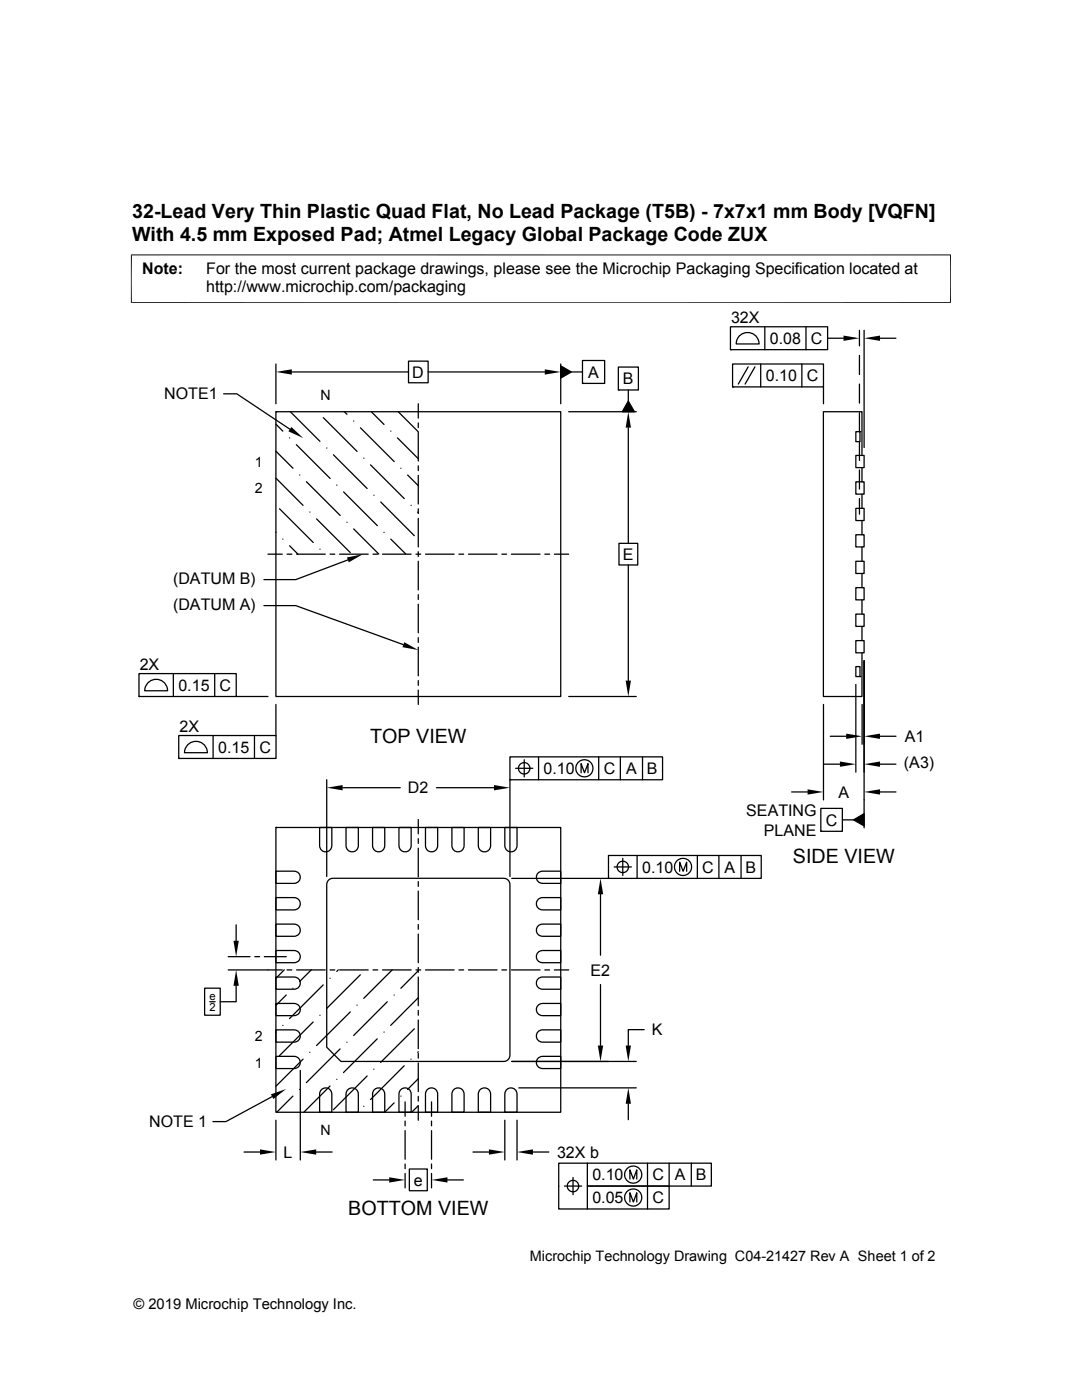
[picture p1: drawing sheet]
<svg xmlns="http://www.w3.org/2000/svg" width="216mm" height="279mm" viewBox="0 0 216 279" stroke-linecap="round" stroke-linejoin="round" font-family="sans-serif">
<g fill="none" stroke="#000" stroke-width=".25">
<path d="M44.6 78.6h2.6l10.6 7.1M55.1 72.6v8M58.2 74.2h23.3M81.5 72.1h3.9v4.3h-3.9zM85.4 74.2h23.3M111.9 73l2.1 1.2-2.1 1.3zM111.9 72.6v8M114 74.2h2.2M116.2 71.9h4.4v4.6h-4.4zM116.2 76.5h.1M123.4 73.3h4v4.5h-4zM123.4 77.8h.1"/>
<path d="M125.4 77.8v2.3M145.8 65.2h19.3v4.6h-19.3zM145.8 69.8h.1M146.2 72.6h18.1v4.6h-18.1zM146.2 77.2h.1M147.6 66.9a2.3 2.3 0 0 1 2.5-.3 2.3 2.3 0 0 1 1.4 2h-4.6l.3-1.1zM149.3 73.2l-2 3.4M150.6 73.2l-1.9 3.4M151.8 72.6v4.6M152.6 65.2v4.6M160 72.6v4.6M160.8 65.2v4.6"/>
<path d="M164.3 77.2v3.4M165.1 67.5h3.2M171.5 65.9v3.1M171.5 70.9v3.8M171.5 76.6v3.9M172.4 65.9v23.4M175.6 67.5h3.2M55.1 82.2h56.8v56.8h-56.8zM55.1 82.2h.1M55.1 95.4l5.4 5.5M55.1 90l3.4 3.5M55.1 84.6l1.3 1.4"/>
<path d="M57.8 87.4h.1M57.9 82.2l5.9 5.9M59.1 88.8l6.8 6.7M59.8 94.8h.1M61.2 96.1l6.7 6.8M64.5 83.4l6.7 6.7M65.2 89.4h.1M66.5 90.8l6.8 6.7M67.2 96.8h.1M68.6 98.2l6.7 6.7M68.7 82.2l.5 .5M70.6 84h.1"/>
<path d="M71.9 85.4l6.8 6.7M72.6 91.4h.1M73.9 92.8l6.8 6.7M74.1 82.2l2.5 2.5M74.6 98.8h.1M78 86h.1M79.3 87.4l4.2 4.1M79.5 82.2l4 4M80 93.5h.1M81.3 94.8l2.2 2.1M83.5 80.6v2.8M83.5 84.4v.9"/>
<path d="M83.5 86.3v5.7M83.5 93v.9M83.5 94.9v5.7M113.5 82.2h13.5M125.4 85.3v23.1M125.4 80.1l1.2 2.1h-2.4zM170.8 96.2h1.6v2.4h-1.6zM170.8 90.9h1.6v2.4h-1.6zM170.8 86.1h.8v2h-.8zM171.5 82.4v3.8M171.5 88.1v3.8M171.5 93.8v3.8"/>
<path d="M171.5 99.5v3.1M171.6 86.1h.1M172 90.9v-8.7h-7.7v56.8h7.7v-8.7M172 93.3v2.9M172 98.6v2.9M53.5 110.6h2.8M55.1 106.2h.1M55.8 101.5l6.7 6.8M56.4 107.6h.1M57.3 110.6h.9M57.8 108.9l1.6 1.7M59.2 110.6h5.7"/>
<path d="M61.8 102.2h.1M63.2 103.5l6.7 6.8M63.8 109.6h.1M65.8 110.6h1M67.8 110.6h5.7M69.2 104.2h.1M69.4 111.7l-10.4 4h-6.3M70.6 105.6l5 5M74.4 110.6h1M76 100.2l6.7 6.7M76.3 110.6h5.7M76.6 106.2h.1"/>
<path d="M78 107.6l3 3M82 100.9h.1M83 110.6h.9M83.4 102.2l.1 .1M83.5 101.5v1M83.5 103.4v5.8M83.5 110.1v1M83.5 112v5.7M83.5 118.7v.9M84.9 110.6h5.7M91.6 110.6h.9M93.5 110.6h5.7"/>
<path d="M100.1 110.6h1M102 110.6h5.8M108.7 110.6h1M110.6 110.6h2.9M123.5 108.4h3.8v4.4h-3.8zM125.4 112.8v23M170.8 117.3h1.6v2.4h-1.6zM170.8 112h1.6v2.4h-1.6zM170.8 106.7h1.6v2.5h-1.6zM170.8 101.5h1.6v2.4h-1.6zM172 103.9v2.8M172 109.2v2.8"/>
<path d="M172 114.4v2.9M172 119.7v2.9M27.7 134.4h19.4v4.6h-19.4zM27.7 139h.1M29.7 136.1a2.28 2.28 0 0 1 2.4-.3 2.28 2.28 0 0 1 1.3 2.1h-4.5l.3-1.2zM34.6 134.4v4.6M42.8 134.4v4.6M47.1 139h6.4M52.7 120.9h6.3l21.5 7.8M83.5 120.6v5.7M83.5 127.3v.9M83.5 129.2v5.7"/>
<path d="M83.5 135.8v1M83.5 137.7v2.9M113.5 139h13.5M170.8 136.6v17.5M170.8 127.8h1.6v2.5h-1.6zM170.8 122.6h1.6v2.4h-1.6zM170.8 133h.8v2h-.8zM171.6 135h.1M172 125v2.8M172.4 131.9v33.3M35.7 146.8h19.4v4.6h-19.4zM35.7 151.4h.1"/>
<path d="M37.6 148.5a2.28 2.28 0 0 1 2.4-.4 2.28 2.28 0 0 1 1.4 2.1h-4.6l.4-1.2zM42.5 146.8v4.6M50.8 146.8v4.6M55.1 140.6v6.2M65.2 155.6v19.3M68.4 157.2h11.5M87.1 157.2h11.5M101.7 151h30.5v4.6h-30.5zM101.7 155.6h.1M101.7 155.6v19.3M102.9 153.3h3.4M104.6 151.6v3.4"/>
<path d="M107.5 151v4.6M116 154.2v-1.8l.6 1.8 .7-1.8v1.8M119.5 151v4.6M123.8 151v4.6M128.2 151v4.6M158 158.1h3.1M164.3 140.6v19M164.4 152.5h3.2M165.7 146.9h3.1M172 140.6v7.9M175.6 152.5h3.2M175.6 146.9h3.2"/>
<path d="M175.6 158.1h3.2M55.1 165.1h56.8v56.9h-56.8zM55.1 165.1h.1M55.1 173.9h3.6a1.22 1.22 0 0 1 1.2 1.2 1.22 1.22 0 0 1-1.2 1.2h-3.6zM55.1 179.1h3.6a1.23 1.23 0 0 1 1.2 1.3 1.23 1.23 0 0 1-1.2 1.2h-3.6zM63.8 165.1h2.4v3.7a1.22 1.22 0 0 1-1.2 1.2 1.22 1.22 0 0 1-1.2-1.2zM65.6 175.6l.8-.3h34.1a1.23 1.23 0 0 1 1.2 1.2v34.1a1.23 1.23 0 0 1-1.2 1.2h-32.5l-2.8-2.8v-32.5zM69 165.1h2.5v3.7a1.23 1.23 0 0 1-1.2 1.2 1.23 1.23 0 0 1-1.3-1.2zM74.3 165.1h2.5v3.7a1.22 1.22 0 0 1-1.2 1.2 1.22 1.22 0 0 1-1.3-1.2zM79.6 165.1h2.4v3.7a1.22 1.22 0 0 1-1.2 1.2 1.22 1.22 0 0 1-1.2-1.2zM83.5 163.6v2.8M83.5 167.4v.9"/>
<path d="M83.5 169.3v5.7M83.5 175.9v1M83.5 177.8v5.8M84.9 165.1h2.4v3.7a1.22 1.22 0 0 1-1.2 1.2 1.22 1.22 0 0 1-1.2-1.2zM90.2 165.1h2.4v3.7a1.22 1.22 0 0 1-1.2 1.2 1.22 1.22 0 0 1-1.2-1.2zM95.4 165.1h2.5v3.7a1.23 1.23 0 0 1-1.2 1.2 1.23 1.23 0 0 1-1.3-1.2zM100.7 165.1h2.5v3.7a1.22 1.22 0 0 1-1.3 1.2 1.22 1.22 0 0 1-1.2-1.2zM102.1 175.3h19.3M107.3 179.5l.4-.2 .5-.2h3.7v2.5h-3.7a1.23 1.23 0 0 1-1.1-.7 1.23 1.23 0 0 1 .2-1.4zM107.3 174.3l.4-.3 .5-.1h3.7v2.4h-3.7a1.22 1.22 0 0 1-1.1-.7 1.22 1.22 0 0 1 .2-1.3zM119.8 178.5v12.1M121.4 170.7h30.5v4.6h-30.5z"/>
<path d="M121.4 175.3h.1M122.6 173h3.4M124.3 171.3v3.4M127.1 170.7v4.6M135.6 173.9v-1.8l.7 1.8 .7-1.8v1.8M139.1 170.7v4.6M143.4 170.7v4.6M147.9 170.7v4.6M163.8 161.3h4.3v4.6h-4.3zM163.8 165.9h.1M168.1 163.6h2.2M170.3 163.6l2.1-1.2v2.4z"/>
<path d="M40.8 197.2h3.1v5.4h-3.1zM41.8 199.9h1.1M45.5 193.6h10.8M45.5 190.9h4.4M47.1 196.7v3.2h-3.2M47.1 184.6v3.1M50.8 190.9h1M52.7 190.9h4.4M55.1 184.4h3.6a1.22 1.22 0 0 1 1.2 1.2 1.22 1.22 0 0 1-1.2 1.3h-3.6zM55.1 189.7h3.6a1.22 1.22 0 0 1 1.2 1.2 1.22 1.22 0 0 1-1.2 1.2h-3.6zM55.1 195h3.6a1.22 1.22 0 0 1 1.2 1.2 1.22 1.22 0 0 1-1.2 1.2h-3.6zM56.7 193.5l-1.6 1.7"/>
<path d="M57.1 198.6l-2 2M57.3 193.6h.9M58.4 197.2h.1M59.2 193.6h5.7M62.1 193.5l-2.3 2.4M64.5 196.6l-6.7 6.7M65.8 193.6h1M65.8 195.2h.1M67.5 193.5l-.3 .4M67.8 193.6h5.7M71.9 194.5l-6.7 6.8M74.4 193.6h1"/>
<path d="M76.3 193.6h5.7M77.3 199.9l-6.7 6.8M78.3 193.5l-5.7 5.7M78.6 198.6h.1M83 193.6h.9M83.5 184.5v1M83.5 186.4v5.7M83.5 193.1v.9M83.5 195v5.7M83.5 193.7l-3.5 3.5M83.5 199.1l-5.5 5.5M84.9 193.6h5.7"/>
<path d="M91.6 193.6h.9M93.5 193.6h5.7M100.1 193.6h1M102 193.6h5.8M107.3 190.1l.4-.3 .5-.1h3.7v2.4h-3.7a1.21 1.21 0 0 1-1.1-.7 1.21 1.21 0 0 1 .2-1.3zM107.3 195.4l.4-.3 .5-.1h3.7v2.4h-3.7a1.23 1.23 0 0 1-1.1-.7 1.23 1.23 0 0 1 .2-1.3zM107.3 184.8l.4-.2 .5-.2h3.7v2.5h-3.7a1.22 1.22 0 0 1-1.1-.8 1.22 1.22 0 0 1 .2-1.3zM108.7 193.6h1M110.6 193.6h2.9M119.8 196.5v12.2M54.3 218.9l-9.2 4.9h-2.6M55.1 200.3h3.6a1.22 1.22 0 0 1 1.2 1.2 1.22 1.22 0 0 1-1.2 1.2h-3.6z"/>
<path d="M55.1 205.5h3.6a1.23 1.23 0 0 1 1.2 1.3 1.23 1.23 0 0 1-1.2 1.2h-3.6zM55.1 210.8h3.6a1.22 1.22 0 0 1 1.2 1.2 1.22 1.22 0 0 1-1.2 1.3h-3.6zM55.1 206h.1M56.4 204.6h.1M58.4 218.8l-3.2 3.2M59.8 217.4h.1M59.9 213.6v17.9M60.5 211.4l-5.4 5.4M61.8 210h.1M62.5 204l-6.7 6.7M63.8 202.6h.1M64.2 217.4a1.22 1.22 0 0 1 1.3-.2 1.22 1.22 0 0 1 .7 1.1v3.7h-2.4v-3.7l.1-.5z"/>
<path d="M65.8 216.7l-5.2 5.3M67.2 215.4h.1M67.9 209.3l-6.8 6.8M69.2 208h.1M69.5 217.4a1.23 1.23 0 0 1 1.3-.2 1.23 1.23 0 0 1 .7 1.1v3.7h-2.5v-3.7l.2-.5zM69.9 202l-6.7 6.7M71.2 200.6h.1M73.3 214.7l-6.8 6.8M74.6 213.4h.1M74.7 217.4a1.22 1.22 0 0 1 1.4-.2 1.22 1.22 0 0 1 .7 1.1v3.7h-2.5v-3.7l.2-.5zM75.3 207.3l-6.8 6.8M76.6 206h.1"/>
<path d="M80 218.8h.1M80 217.4a1.21 1.21 0 0 1 1.3-.2 1.21 1.21 0 0 1 .7 1.1v3.7h-2.4v-3.7l.1-.5zM80.6 212.7l-6.7 6.7M80.8 219.9v2.9M82 211.4h.1M82.7 205.3l-6.8 6.7M83.5 201.7v.9M83.5 203.6v5.7M83.5 210.2v1M83.5 212.1v5.7M83.5 218.8v1M83.5 215.3l-2.2 2.1"/>
<path d="M83.5 209.9l-.1 .1M85.3 217.4a1.23 1.23 0 0 1 1.3-.2 1.23 1.23 0 0 1 .7 1.1v3.7h-2.4v-3.7l.1-.5zM86.1 219.9v2.9M90.6 217.4a1.22 1.22 0 0 1 1.3-.2 1.22 1.22 0 0 1 .7 1.1v3.7h-2.4v-3.7l.1-.5zM95.8 217.4a1.23 1.23 0 0 1 1.4-.2 1.23 1.23 0 0 1 .7 1.1v3.7h-2.5v-3.7l.2-.5zM101.1 217.4a1.22 1.22 0 0 1 1.3-.2 1.22 1.22 0 0 1 .8 1.1v3.7h-2.5v-3.7l.2-.5zM103.5 217.1h23.5M107.3 205.9l.4-.2 .5-.2h3.7v2.5h-3.7a1.23 1.23 0 0 1-1.1-.7 1.23 1.23 0 0 1 .2-1.4zM107.3 211.2l.4-.3 .5-.1h3.7v2.5h-3.7a1.22 1.22 0 0 1-1.1-.8 1.22 1.22 0 0 1 .2-1.3zM107.3 200.7l.4-.3 .5-.1h3.7v2.4h-3.7a1.22 1.22 0 0 1-1.1-.7 1.22 1.22 0 0 1 .2-1.3zM127 211.8h-24.9M128.5 205.5h-3.1v3.2"/>
<path d="M48.7 229.9h3.2M55.1 223.6v7.9M63.1 229.9h3.2M72.6 220.8h.1M74.5 235.5h3.2M78.6 220.1l-1.8 1.9M80.8 223.7v1M80.8 225.6v5.8M80.8 232.3v.9M80.8 234.2v2.9M81.7 233.3h3.6v4.3h-3.6zM83.5 220.7v2.9"/>
<path d="M83.5 220.7l-1.4 1.3M86.1 223.7v1M86.1 225.6v5.8M86.1 232.3v.9M86.1 234.2v2.9M89.3 235.5h3.2M94.4 229.9h3.2M100.7 223.6v7.9M103.2 223.6v7.9M106.3 229.9h3.2M112.6 236.7h3.5M114.3 235v3.4"/>
<path d="M117.2 232.1v4.6h16.3v4.6h-22v-9.2h30.4v4.6h-24.7v4.6M125.4 220.3v3.2M125.7 235.3v-1.8l.7 1.8 .7-1.8v1.8M125.7 239.9v-1.9l.7 1.9 .7-1.9v1.9M129.2 232.1v9.2M133.5 232.1v4.6M137.9 232.1v4.6"/>
<circle cx="104.6" cy="153.3" r="1.14"/>
<circle cx="116.6" cy="153.3" r="1.71"/>
<circle cx="124.3" cy="173" r="1.14"/>
<circle cx="136.3" cy="173" r="1.72"/>
<circle cx="114.3" cy="236.7" r="1.14"/>
<circle cx="126.3" cy="234.4" r="1.71"/>
<circle cx="126.3" cy="239" r="1.71"/>
</g>
<g fill="#000">
<path d="M55.1 74.2l3.1-.5v1.1zM108.7 73.7l3.2 .5-3.2 .6zM111.9 73l2.1 1.2-2.1 1.3zM168.3 67l3.2 .5-3.2 .5zM172.4 67.5l3.2-.5v1zM58.1 85.2l2.4 2.2-2.9-1.3zM125.4 82.2l.5 3.1h-1.1zM125.4 80.1l1.2 2.1h-2.4zM69.2 111.3l3.2-.7-2.8 1.6zM80.7 128.2l2.8 1.5-3.2-.5zM124.8 135.8h1.1l-.5 3.2zM65.2 157.2l3.2-.5v1z"/>
<path d="M98.6 156.7l3.1 .5-3.1 .5zM161.1 157.5l3.2 .6-3.2 .5zM167.6 152l3.2 .5-3.2 .5zM168.8 146.4l3.2 .5-3.2 .6zM172.4 146.9l3.2-.5v1.1zM172.4 152.5l3.2-.5v1zM172.4 158.1l3.2-.6v1.1zM119.8 175.3l.6 3.2h-1.1zM170.3 163.6l2.1-1.2v2.4zM46.6 187.7h1l-.5 3.2zM47.1 193.6l.5 3.1h-1zM54.1 218.4l3-1.1-2.6 2z"/>
<path d="M119.3 208.7h1.1l-.6 3.1zM124.8 208.7h1.1l-.5 3.1zM51.9 229.4l3.2 .5-3.2 .5zM59.9 229.9l3.2-.5v1zM77.7 234.9l3.1 .6-3.1 .5zM86.1 235.5l3.2-.6v1.1zM97.6 229.4l3.1 .5-3.1 .5zM103.2 229.9l3.1-.5v1zM125.4 217.1l.5 3.2h-1.1z"/>
</g>
<path d="M26.1 50.9h163.7M26.2 50.8v9.7M189.7 50.8v9.7M26.1 60.4h163.7" fill="none" stroke="#000" stroke-width=".2"/>
<g font-size="3.9">
<text x="26.4" y="43.5">32-Lead Very Thin Plastic Quad Flat, No Lead Package (T5B) - 7x7x1 mm Body [VQFN]</text>
<text x="26.4" y="48">With 4.5 mm Exposed Pad; Atmel Legacy Global Package Code ZUX</text>
<text x="73.9" y="148.4">TOP VIEW</text>
<text x="158.2" y="172.2">SIDE VIEW</text>
<text x="69.5" y="242.4">BOTTOM VIEW</text>
</g>
<g font-size="3.2">
<text x="28.4" y="54.6">Note:</text>
<text x="41.1" y="58.3">http://www.microchip.com/packaging</text>
<text x="41.1" y="54.6">For the most current package drawings, please see the Microchip Packaging Specification located at</text>
<text x="145.9" y="64.5">32X</text>
<text x="153.6" y="68.6">0.08</text>
<text x="161.8" y="68.6">C</text>
<text x="82.3" y="75.4">D</text>
<text x="117.4" y="75.4">A</text>
<text x="124.3" y="76.7">B</text>
<text x="152.8" y="76.1">0.10</text>
<text x="161" y="76.1">C</text>
<text x="32.8" y="79.7">NOTE1</text>
<text x="124.3" y="111.7">E</text>
<text x="34.5" y="116.5">(DATUM B)</text>
<text x="34.5" y="121.7">(DATUM A)</text>
<text x="27.9" y="133.6">2X</text>
<text x="35.6" y="137.8">0.15</text>
<text x="43.8" y="137.9">C</text>
<text x="35.8" y="146">2X</text>
<text x="180.6" y="148.1">A1</text>
<text x="43.5" y="150.2">0.15</text>
<text x="51.8" y="150.2">C</text>
<text x="108.5" y="154.5">0.10</text>
<text x="120.5" y="154.5">C</text>
<text x="124.9" y="154.5">A</text>
<text x="129.1" y="154.5">B</text>
<text x="180.4" y="153.3">(A3)</text>
<text x="81.4" y="158.3">D2</text>
<text x="167.3" y="159.2">A</text>
<text x="148.9" y="162.9">SEATING</text>
<text x="152.4" y="166.8">PLANE</text>
<text x="164.8" y="164.8">C</text>
<text x="128.1" y="174.2">0.10</text>
<text x="140.1" y="174.2">C</text>
<text x="144.6" y="174.2">A</text>
<text x="148.8" y="174.2">B</text>
<text x="117.8" y="194.7">E2</text>
<text x="130.1" y="206.6">K</text>
<text x="29.8" y="225">NOTE 1</text>
<text x="56.5" y="231.1">L</text>
<text x="111.1" y="231">32X b</text>
<text x="82.6" y="236.6">e</text>
<text x="118.2" y="235.6">0.10</text>
<text x="130.2" y="235.6">C</text>
<text x="134.7" y="235.6">A</text>
<text x="138.9" y="235.6">B</text>
<text x="118.2" y="240.1">0.05</text>
<text x="130.2" y="240.1">C</text>
</g>
<g font-size="2.9">
<text x="105.7" y="251.7">Microchip Technology Drawing C04-21427 Rev A Sheet 1 of 2</text>
<text x="26.6" y="261.3">© 2019 Microchip Technology Inc.</text>
</g>
<g font-size="2.8">
<text x="64" y="79.8">N</text>
<text x="50.8" y="93.2">1</text>
<text x="50.8" y="98.4">2</text>
<text x="50.8" y="207.8">2</text>
<text x="50.8" y="213">1</text>
<text x="64" y="226.4">N</text>
</g>
<g font-size="2.2">
<text x="41.8" y="199.6">e</text>
<text x="41.8" y="201.8">2</text>
</g>
</svg>
